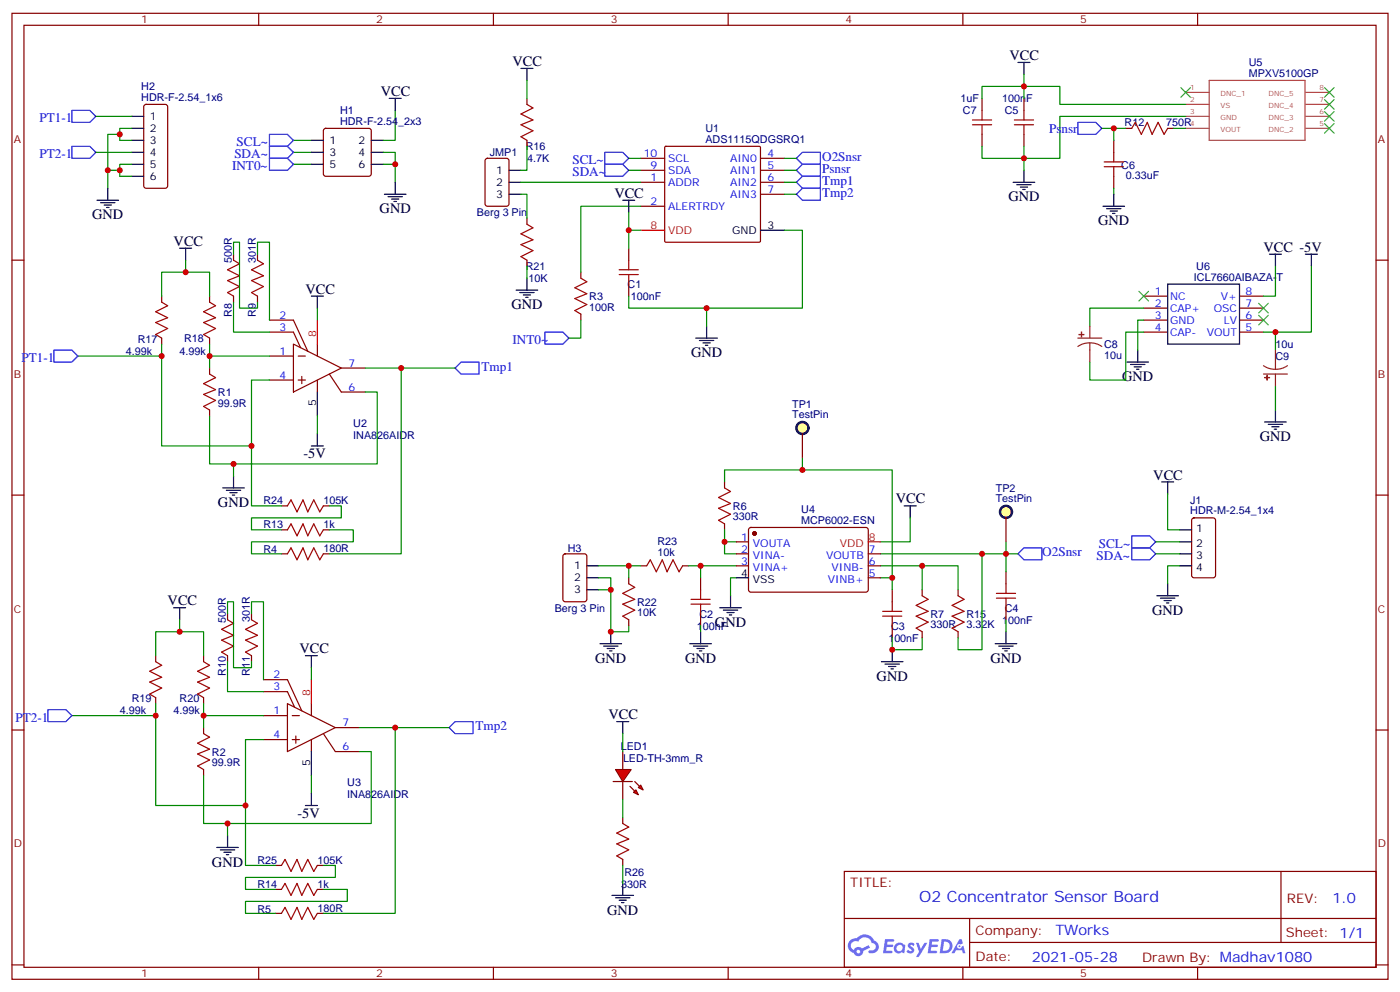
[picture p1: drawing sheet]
<svg xmlns="http://www.w3.org/2000/svg" width="412mm" height="292mm" viewBox="0 0 412 292" stroke-linecap="round" stroke-linejoin="round" font-family="sans-serif">
<g fill="none" stroke="#870000" stroke-width=".35">
<path d="M3.5 3.9h405.4v284.4h-405.4zM7.1 7.4h398.2v277.3h-398.2zM76.2 3.9v3.5M145.3 3.9v3.5M214.5 3.9v3.5M283.6 3.9v3.5M352.8 3.9v3.5M3.5 76.6h3.6M405.3 76.6h3.6M3.5 145.7h3.6M405.3 145.7h3.6M3.5 214.9h3.6"/>
<path d="M405.3 214.9h3.6M248.7 256.5h156.6v28.2h-156.6zM377.3 256.5v20.9M248.7 270.4h156.5M285.6 277.4h119.6M285.6 270.4v14.1M3.5 284h3.6M76.2 284.7v3.6M145.3 284.7v3.6M214.5 284.7v3.6M283.6 284.7v3.6M352.8 284.7v3.6"/>
<path d="M405.3 284h3.6"/>
</g>
<g fill="#5487ff">
<path d="M267.7 277.7a1.22 1.22 0 0 1 1.7 .2l-.4 .6a.47 .47 0 0 0-.3-.4 .47 .47 0 0 0-.5 .2l.1 .2a1.14 1.14 0 0 1 .8 1.8 1.14 1.14 0 0 1-1.9 0l-.2-.2 .5-.6 .7 .5a.29 .29 0 0 0 .3-.3 .29 .29 0 0 0-.2-.3 1.04 1.04 0 0 1-.6-1.7z"/>
<path d="M260.7 276.4h2.4l.3 .2-.2 .5-1.8 .1-.1 .8h1.5l.3 .4-.3 .4h-1.6l-.2 1.1h1.7l.2 .3-.2 .3-2.6 .1z"/>
<path d="M273.8 276.4h2.4l.3 .2-.1 .5-1.8 .1-.2 .8h1.6l.3 .4-.4 .4h-1.6l-.1 1.1h1.7l.2 .3-.2 .3-2.6 .1z"/>
<path d="M282.6 276.4h.7l.3 1.3-.6 .3a.69 .69 0 0 0-1 .3 .69 .69 0 0 0 .4 .9 .69 .69 0 0 0 .9-.6l.5-.2 .6 2.2h-.8l-.2-.9h-1.8l-.5 .9h-.8z"/>
<path d="M269.8 277.5h.8l.6 1.8 1.1-1.8h.9l-2.6 4.2h-.8l.9-1.5z"/>
<path d="M277.4 276.4l-.6 4.2h1.3a2.11 2.11 0 0 0 2.5-2.1 2.11 2.11 0 0 0-2.5-2.1zM278.1 277.2a1.39 1.39 0 0 1 1.7 1.4 1.39 1.39 0 0 1-1.8 1.3h-.3z"/>
<path d="M263.7 278.1a1.54 1.54 0 0 0-.1 2.1 1.54 1.54 0 0 0 2.2 .1l.6 .3 .3-2.3-.2-.3h-.4a1.49 1.49 0 0 0-2.4 .1zM264 279.1a.94 .94 0 0 1 1.8 0 .94 .94 0 0 1-1.8 0z"/>
<path d="M250.4 276.8a2.18 2.18 0 0 0 1.1 3.7 1.44 1.44 0 0 0 1.6 .9 1.44 1.44 0 0 0 1.2-1.4l2-1-.5-.8-1.9 1a1.47 1.47 0 0 0-2.4 .4 1.39 1.39 0 0 1-.7-1.9 1.39 1.39 0 0 1 2-.5 2.12 2.12 0 0 1 2.2-1.3 2.12 2.12 0 0 1 1.9 1.7 1.14 1.14 0 0 1 1.1 1.4 1.14 1.14 0 0 1-1.7 .7 .43 .43 0 0 0-.5 .4 .43 .43 0 0 0 .4 .5 1.98 1.98 0 0 0 2.5-1.2 1.98 1.98 0 0 0-1.2-2.6 3.1 3.1 0 0 0-5.3-.6l-.9 .1zM252.3 280.1a.55 .55 0 0 1 1.1 0 .55 .55 0 0 1-1.1 0z"/>
<circle cx="282.6" cy="278.5" r=".26"/>
</g>
<g fill="none" stroke="#008700" stroke-width=".35">
<path d="M28.2 34.3h10.6M38.8 37.8h-3.5v3.5h3.5M116.4 32.5v8.8h-3.5M155.2 23.7v5.3M289.3 29v-3.6h12.3v3.6M301.6 21.9v3.5h10.6v5.3h37M324.6 37.8h3.5M331.6 37.8h-3.5v3.5M345.7 37.8h3.5M349.2 34.3h-37v12.3h-10.6v3.5M28.2 44.8h10.6M38.8 48.4h-3.5v3.5h3.5"/>
<path d="M86.4 48.4h5.3M86.4 44.8h5.3M86.4 41.3h5.3M112.9 44.8h3.5v8.9M112.9 48.4h3.5M153.5 57.2h1.7v7M153.5 53.7h35.2M155.2 43.1v7h-1.7M185.2 46.6h3.5M185.2 50.1h3.5M231.1 53.7h3.5M231.1 46.6h3.5"/>
<path d="M231.1 50.1h3.5M231.1 57.2h3.5M289.3 43.1v3.5h12.3v-3.5M328.1 55.4v1.8M54.7 76.6v3.5M68.8 74.8v-3.5h1.8v19.4h5.2v-1.8M75.8 74.8v-3.5h3.6v22.9M155.2 78.4v3.5M185.2 62.5v5.3M188.7 60.7h-17.6v19.4M188.7 67.8h-3.5v5.3M231.1 67.8h5.3v22.9h-51.2v-3.5"/>
<path d="M375.7 78.4v8.8h-3.5M386.3 78.4v19.4h-10.6M47.6 87.2v-7.1h14.1v7.1M68.8 88.9v8.9h10.6M93.5 90.7v3.5M171.1 94.2v5.3h-3.5M336.9 97.8h-5.3v14.1h-10.6v-5.3M336.9 90.7h-15.9v5.3M336.9 94.2h-1.8v8.8M372.2 97.8h3.5v5.2M47.6 101.3v3.5h-24.7M47.6 104.8v26.5h26.5v-19.4h5.3"/>
<path d="M61.7 101.3v7M61.7 104.8h17.7M107.6 108.3h26.5M118.2 108.3v54.7h-21.2M375.7 113.6v7.1M61.7 122.4v14.2h7.1v3.5M74.1 131.3v17.6h8.8M93.5 122.4v5.3M97 148.9h3.5v3.5h-26.4v3.6h8.8M97 156h7.1v3.5h-30v3.5h8.8M213.4 141.9v-3.6h49.4v31.8h-3.5M213.4 156v3.5"/>
<path d="M217 159.5h-3.6v3.5h3.6M176.4 170.1h3.5v15.8h5.3v-1.7M176.4 173.6h3.5M176.4 166.5h12.3M185.2 166.5v3.6M202.8 166.5h14.2M206.4 166.5v3.6M45.9 193v-7.1h14.1v7.1M52.9 182.4v3.5M67 194.8v8.8h10.6M67 180.7v-3.6h1.8v19.4h5.3v-1.7M74.1 180.7v-3.6h3.5v23"/>
<path d="M91.7 196.5v3.6M206.4 184.2v1.7M45.9 207.1v3.5h-24.7M45.9 210.6v26.5h26.4v-19.4h5.3M60 207.1v7.1M60 210.6h17.6M105.8 214.2h26.5M116.4 214.2v54.7h-21.2M60 228.3v14.1h7v3.5M72.3 237.1v17.6h8.8M91.7 228.3v5.3M95.2 254.7h3.6v3.6h-26.5v3.5h8.8"/>
<path d="M95.2 261.8h7.1v3.5h-30v3.6h8.8"/>
</g>
<g fill="none" stroke="#00f" stroke-width=".35">
<path d="M21.2 32.5h5.3l1.7 1.8-1.7 1.7h-5.3zM79.4 39.5h5.3l1.7 1.8-1.7 1.8h-5.3zM317.5 36h5.3l1.8 1.8-1.8 1.7h-5.3zM21.2 43.1h5.3l1.7 1.7-1.7 1.8h-5.3zM79.4 46.6h5.3l1.7 1.8-1.7 1.7h-5.3zM79.4 43.1h5.3l1.7 1.7-1.7 1.8h-5.3zM178.2 44.8h5.2l1.8 1.8-1.8 1.8h-5.2zM178.2 48.4h5.2l1.8 1.7-1.8 1.8h-5.2zM234.6 46.6l1.8-1.8h5.3v3.6h-5.3zM234.6 50.1l1.8-1.7h5.3v3.5h-5.3zM234.6 53.7l1.8-1.8h5.3v3.5h-5.3zM234.6 57.2l1.8-1.8h5.3v3.5h-5.3z"/>
<path d="M160.5 97.8h5.3l1.8 1.7-1.8 1.8h-5.3zM15.9 103h5.3l1.7 1.8-1.7 1.8h-5.3zM134.1 108.3l1.7-1.7h5.3v3.5h-5.3zM14.1 208.9h5.3l1.8 1.7-1.8 1.8h-5.3zM132.3 214.2l1.8-1.8h5.2v3.5h-5.2z"/>
</g>
<g fill="none" stroke="#000" stroke-width=".35">
<path d="M299.9 18.4h3.5M301.6 18.4v3.5M38.8 34.3h3.5M38.8 37.8h3.5M114.7 29h3.5M116.4 29v3.5M153.5 20.1h3.5M155.2 20.1v3.6M38.8 41.3h3.5M38.8 44.8h3.5M38.8 48.4h3.5M38.8 51.9h3.5"/>
<path d="M91.7 41.3h3.5M91.7 44.8h3.5M91.7 48.4h3.5M109.4 41.3h3.5M109.4 44.8h3.5M109.4 48.4h3.5M113.2 57.2h6.4M114.3 57.9h4.2M115.4 58.6h2.1M116.1 59.3h.7M116.4 53.7v3.5M149.9 57.2h3.6"/>
<path d="M149.9 53.7h3.6M149.9 50.1h3.6M183.4 58.9h3.6M185.2 58.9v3.6M298.4 53.7h6.4M299.5 54.4h4.2M300.6 55.1h2.1M301.3 55.8h.7M301.6 50.1v3.6M328.1 57.2v3.5M52.9 73.1h3.5M54.7 73.1v3.5"/>
<path d="M224 67.8h7.1M324.9 60.7h6.4M326 61.4h4.2M327 62.1h2.1M327.7 62.8h.7M373.9 74.8h3.6M375.7 74.8v3.6M384.5 74.8h3.6M386.3 74.8v3.6M91.7 87.2h3.5M93.5 87.2v3.5M152 85.4h6.4"/>
<path d="M153.1 86.1h4.2M154.2 86.8h2.1M154.9 87.5h.7M155.2 81.9v3.5M344 83.6h21.1v17.7h-21.1zM93.5 115.4v7M332 106.6h6.3M333 107.3h4.3M334.1 108h2.1M334.8 108.7h.7M335.1 103v3.6M91.7 131.3h3.5"/>
<path d="M93.5 127.7v3.6M372.5 124.2h6.4M373.6 124.9h4.2M374.6 125.6h2.2M375.4 126.3h.7M375.7 120.7v3.5M65.6 143.6h6.4M66.7 144.3h4.2M67.7 145h2.1M68.4 145.7h.7M68.8 140.1v3.5M51.2 178.9h3.5"/>
<path d="M52.9 178.9v3.5M172.9 173.6h3.5M172.9 166.5h3.5M172.9 170.1h3.5M90 193h3.5M91.7 193v3.5M176.7 189.5h6.4M177.8 190.2h4.2M178.9 190.9h2.1M179.6 191.6h.7M179.9 185.9v3.6M203.2 189.5h6.3"/>
<path d="M204.3 190.2h4.2M205.3 190.9h2.1M206 191.6h.7M206.4 185.9v3.6M90 237.1h3.5M91.7 221.2v7.1M91.7 233.6v3.5M63.9 249.4h6.3M64.9 250.2h4.2M66 250.9h2.1M66.7 251.6h.7M67 245.9v3.5"/>
</g>
<g fill="none" stroke="#870000" stroke-width=".35">
<path d="M42.6 30.9l.4-.2h5.7l.6 .5 .1 23.5-.5 .7h-5.9l-.6-.4-.1-23.6zM95.5 38l.5-.2h12.7l.5 .2 .2 .5v12.7l-.3 .5-.4 .2h-12.7l-.5-.2-.3-.5v-12.7zM155.2 29v1.7M289.3 29v3.5M289.3 39.5v3.6M301.6 29v3.5M301.6 39.5v3.6M331.6 37.8h1.8M344 37.8h1.7M143.1 46.8l.5-.2h5.6l.7 .4v13l-.4 .7h-5.9l-.7-.4v-13zM155.2 41.3v1.8M188.7 53.7h7.1"/>
<path d="M188.7 46.6h7.1M188.7 50.1h7.1M195.8 43.2l.3-.1h27.7l.2 .3v27.7l-.3 .2-27.7-.1-.2-.3zM224 53.7h7.1M224 46.6h7.1M224 50.1h7.1M224 57.2h7.1M328.1 41.3v3.5M328.1 51.9v3.5M68.8 74.8v1.8M75.8 74.8v1.8M155.2 64.2v1.8"/>
<path d="M155.2 76.6v1.8M185.2 73.1v3.5M188.7 60.7h7.1M47.6 87.2v1.7M47.6 99.5v1.8M61.7 87.2v1.7M61.7 99.5v1.8M68.8 87.2v1.7M75.8 87.2v1.7M79.4 97.8h7l2.1 4.5M79.4 94.2h7l4.3 9.2M171.1 80.1v1.8"/>
<path d="M171.1 92.5v1.7M185.2 83.6v3.6M336.9 94.2h7.1M336.9 97.8h7.1M336.9 87.2h7.1M336.9 90.7h7.1M365.1 94.2h7.1M365.1 97.8h7.1M365.1 87.2h7.1M365.1 90.7h7.1M61.7 108.3v1.8M79.4 104.8h7"/>
<path d="M79.4 111.9h7M86.4 101.3l14.1 7-14.1 7.1zM87.8 104.8h2.2M87.8 111.9h2.2M88.9 110.8v2.1M93.5 101.3v3.5M93.5 111.9v3.5M97 110.1l3.5 5.3h7.1M100.5 108.3h7.1M61.7 120.7v1.7M82.9 148.9h1.8M82.9 156h1.8"/>
<path d="M95.2 148.9h1.8M95.2 156h1.8M213.4 141.9v1.7M213.4 154.2v1.8M82.9 163h1.8M95.2 163h1.8M166 163.2l.5-.2h5.7l.6 .4 .1 13-.5 .7h-5.9l-.6-.4-.1-13zM185.2 170.1v1.7M188.7 166.5h1.8M201.1 166.5h1.7M206.4 170.1v3.5M45.9 193v1.8"/>
<path d="M60 193v1.8M67 180.7v1.7M67 193v1.8M74.1 180.7v1.7M74.1 193v1.8M185.2 182.4v1.8M206.4 180.7v3.5M45.9 205.4v1.7M60 205.4v1.7M60 214.2v1.7M77.6 210.6h7.1M77.6 217.7h7.1"/>
<path d="M77.6 203.6h7.1l2.1 4.6M77.6 200.1h7.1l4.2 9.1M84.7 207.1l14.1 7.1-14.1 7zM86.1 210.6h2.1M86.1 217.7h2.1M87.1 216.6v2.2M91.7 207.1v3.5M91.7 217.7v3.5M95.2 215.9l3.6 5.3h7M98.8 214.2h7M60 226.5v1.8M81.1 254.7h1.8"/>
<path d="M93.5 254.7h1.7M81.1 261.8h1.8M81.1 268.9h1.8M93.5 261.8h1.7M93.5 268.9h1.7"/>
</g>
<path d="M349.2 27.2h7M349.2 30.7h7M349.2 34.3h7M349.2 37.8h7M356.2 23.7h28.2v17.6h-28.2zM384.6 27.2h7M384.6 30.7h7M384.6 34.3h7M384.6 37.8h7" fill="none" stroke="#a64a4a" stroke-width=".35"/>
<g fill="none" stroke="#3c3" stroke-width=".35">
<path d="M347.8 25.8l2.9 2.8M350.7 25.8l-2.9 2.8M390.2 25.8l2.8 2.8M390.2 29.3l2.8 2.8M390.2 32.8l2.8 2.9M390.2 36.4l2.8 2.8M393 25.8l-2.8 2.8M393 29.3l-2.8 2.8M393 32.8l-2.8 2.9M393 36.4l-2.8 2.8M335.5 85.8l2.8 2.8M338.3 85.8l-2.8 2.8"/>
<path d="M370.8 92.8l2.8 2.8M370.8 89.3l2.8 2.8M373.6 92.8l-2.8 2.8M373.6 89.3l-2.8 2.8"/>
</g>
<path d="M188.7 67.8h7.1M93.5 94.2v7.1M91.7 200.1v7" fill="none" stroke="#f00" stroke-width=".35"/>
<g fill="none" stroke="#a10000" stroke-width=".35">
<path d="M155.2 30.7l1.8 1.1-3.5 1.7 3.5 1.8-3.5 1.4 3.5 1.8-3.5 1.8 1.7 1M286.5 36.7h5.6M286.5 35.3h5.6M289.3 32.5v2.8M289.3 36.7v2.8M298.8 36.7h5.6M298.8 35.3h5.6M301.6 32.5v2.8M301.6 36.7v2.8M333.4 37.8l1-1.8 1.8 3.5 1.8-3.5 1.4 3.5 1.7-3.5 1.8 3.5 1.1-1.7M325.3 49.1h5.6M325.3 47.7h5.6"/>
<path d="M328.1 44.8v2.9M328.1 49.1v2.8M68.8 76.6l1.8 1-3.6 1.8 3.6 1.8-3.6 1.4 3.6 1.7-3.6 1.8 1.8 1.1M75.8 76.6l1.8 1-3.5 1.8 3.5 1.8-3.5 1.4 3.5 1.7-3.5 1.8 1.7 1.1M155.2 66l1.8 1.1-3.5 1.7 3.5 1.8-3.5 1.4 3.5 1.8-3.5 1.7 1.7 1.1M182.4 79.4h5.6M185.2 76.6v2.8M47.6 88.9l1.8 1.1-3.5 1.8 3.5 1.7-3.5 1.4 3.5 1.8-3.5 1.8 1.7 1M61.7 88.9l1.8 1.1-3.5 1.8 3.5 1.7-3.5 1.4 3.5 1.8-3.5 1.8 1.7 1M171.1 81.9l1.8 1-3.6 1.8 3.6 1.8-3.6 1.4 3.6 1.7-3.6 1.8 1.8 1.1M182.4 80.8h5.6M185.2 80.8v2.8"/>
<path d="M61.7 110.1l1.8 1.1-3.5 1.7 3.5 1.8-3.5 1.4 3.5 1.8-3.5 1.7 1.7 1.1M84.7 148.9l1-1.8 1.8 3.6 1.8-3.6 1.4 3.6 1.7-3.6 1.8 3.6 1-1.8M84.7 156l1-1.8 1.8 3.5 1.8-3.5 1.4 3.5 1.7-3.5 1.8 3.5 1-1.7M213.4 143.6l1.8 1.1-3.5 1.7 3.5 1.8-3.5 1.4 3.5 1.8-3.5 1.7 1.7 1.1M84.7 163l1-1.7 1.8 3.5 1.8-3.5 1.4 3.5 1.7-3.5 1.8 3.5 1-1.8M185.2 171.8l1.8 1.1-3.6 1.8 3.6 1.7-3.6 1.4 3.6 1.8-3.6 1.8 1.8 1M190.5 166.5l1.1-1.7 1.7 3.5 1.8-3.5 1.4 3.5 1.8-3.5 1.7 3.5 1.1-1.8M203.6 177.8h5.6M203.6 176.4h5.6M206.4 173.6v2.8M206.4 177.8v2.9M45.9 194.8l1.7 1-3.5 1.8 3.5 1.8-3.5 1.4 3.5 1.7-3.5 1.8 1.8 1.1"/>
<path d="M60 194.8l1.7 1-3.5 1.8 3.5 1.8-3.5 1.4 3.5 1.7-3.5 1.8 1.8 1.1M67 182.4l1.8 1.1-3.5 1.7 3.5 1.8-3.5 1.4 3.5 1.8-3.5 1.7 1.7 1.1M74.1 182.4l1.7 1.1-3.5 1.7 3.5 1.8-3.5 1.4 3.5 1.8-3.5 1.7 1.8 1.1M60 215.9l1.7 1.1-3.5 1.8 3.5 1.7-3.5 1.4 3.5 1.8-3.5 1.8 1.8 1M82.9 254.7l1.1-1.7 1.7 3.5 1.8-3.5 1.4 3.5 1.8-3.5 1.7 3.5 1.1-1.8M82.9 261.8l1.1-1.8 1.7 3.6 1.8-3.6 1.4 3.6 1.8-3.6 1.7 3.6 1.1-1.8M82.9 268.9l1.1-1.8 1.7 3.5 1.8-3.5 1.4 3.5 1.8-3.5 1.7 3.5 1.1-1.7"/>
</g>
<path d="M317.5 99.5h7.1M321 96v3.5M321 100.9l1.9 .3 1.7 .8M321 100.9l-1.8 .3-1.7 .8M321 100.9v5.7M372.2 107.6l1.7 .9 1.8 .2M372.2 110.1h7M375.7 103v5.7M375.7 110.1v3.5M379.2 107.6l-1.6 .9-1.9 .2" fill="none" stroke="#8c2424" stroke-width=".35"/>
<g fill="#8c2424" stroke="#8c2424" stroke-width=".35">
<path d="M372.5 111.1l1.4 .1z"/>
<path d="M373.2 110.5l.1 1.4z"/>
<path d="M317.9 98.5h1.4z"/>
<path d="M318.6 97.8v1.4z"/>
</g>
<circle cx="236.4" cy="126" r="1.76" fill="#ff9" stroke="#000" stroke-width=".71"/>
<path d="M236.4 127.7v7.1M262.8 173.6v3.5M271.6 173.6v1.8M282.2 173.6v1.8M296.3 168.3v3.5M296.3 178.9v3.5M262.8 184.2v3.5M271.6 185.9v1.8M282.2 185.9v1.8" fill="none" stroke="#870000" stroke-width=".35"/>
<path d="M236.4 134.8v3.5M268.1 152.4v7.1h-8.8M217 170.1h-1.8v5.3M259.3 166.5h12.3v7.1M259.3 163h30v28.2h-7.1v-3.5M262.8 170.1v3.5M271.6 166.5h10.6v7.1M289.3 163h7v5.3M262.8 187.7v3.5h8.8v-3.5M296.3 182.4v3.5" fill="none" stroke="#008700" stroke-width=".35"/>
<path d="M260 180h5.6M262.8 177.1v2.9M271.6 175.4l1.8 1-3.5 1.8 3.5 1.8-3.5 1.4 3.5 1.7-3.5 1.8 1.7 1M282.2 175.4l1.8 1-3.5 1.8 3.5 1.8-3.5 1.4 3.5 1.7-3.5 1.8 1.7 1M293.5 176.1h5.7M293.5 174.7h5.7M296.3 171.8v2.9M296.3 176.1v2.8M260 181.4h5.6M262.8 181.4v2.8" fill="none" stroke="#a10000" stroke-width=".35"/>
<g fill="none" stroke="#000" stroke-width=".35">
<path d="M266.3 148.9h3.6M268.1 148.9v3.5M212 178.9h6.4M213.1 179.6h4.2M215.2 175.4v3.5M214.1 180.3h2.2M214.8 181h.7M259.6 194.8h6.4M260.7 195.5h4.2M261.8 196.2h2.1M262.5 196.9h.7M262.8 191.2v3.6"/>
<path d="M293.2 189.5h6.3M294.2 190.2h4.2M295.3 190.9h2.1M296 191.6h.7M296.3 185.9v3.6"/>
</g>
<circle cx="296.3" cy="150.7" r="1.76" fill="#ff9" stroke="#000" stroke-width=".71"/>
<path d="M217 159.5h3.5M220.7 155.5l.5-.2h34.1l.5 .7-.1 17.9-.6 .4-34.2-.1-.4-.6v-17.6zM296.3 152.4v7.1M217 163h3.5M217 166.5h3.5M255.8 163h3.5M255.8 166.5h3.5M255.8 170.1h3.5" fill="none" stroke="#870000" stroke-width=".35"/>
<path d="M299.9 163l1.7-1.7h5.3v3.5h-5.3z" fill="none" stroke="#00f" stroke-width=".35"/>
<path d="M35.3 39.5h-3.6v15.9M31.7 50.1h3.6M107.6 115.4h3.5v21.2h-42.3M296.3 159.5v3.5h3.6M105.8 221.2h3.6v21.2h-42.4" fill="none" stroke="#008700" stroke-width=".35"/>
<path d="M28.6 58.9h6.3M29.6 59.7h4.3M31.7 55.4v3.5M30.7 60.4h2.1M31.4 61.1h.7M217 170.1h3.5" fill="none" stroke="#000" stroke-width=".35"/>
<circle cx="222.2" cy="157" r=".53" fill="#870000" stroke="#870000" stroke-width=".35"/>
<path d="M255.8 159.5h3.5" fill="none" stroke="#f00" stroke-width=".35"/>
<g fill="#f00" stroke="#870000" stroke-width=".35">
<path d="M181.3 226.5h4.6l-2.5 3.5z"/>
<path d="M180.6 230h5.7z"/>
</g>
<g fill="#870000" stroke="#870000" stroke-width=".35">
<path d="M187 230l1.4 1.5z"/>
<path d="M185.6 231.5l1.4 1.4z"/>
</g>
<g fill="#f00" stroke="#870000" stroke-width=".35">
<path d="M188 231.8l.7-.7 .7 1.4z"/>
<path d="M186.6 233.2l.7-.7 .7 1.4z"/>
</g>
<path d="M351.2 152.6l.5-.2h5.7l.6 .5 .1 16.5-.5 .6-5.9 .1-.6-.5-.1-16.5zM183.4 221.2v5.3M183.4 230v5.3M183.4 240.6v1.8M183.4 253v1.7" fill="none" stroke="#870000" stroke-width=".35"/>
<path d="M183.4 242.4l1.8 1.1-3.5 1.7 3.5 1.8-3.5 1.4 3.5 1.8-3.5 1.7 1.7 1.1" fill="none" stroke="#a10000" stroke-width=".35"/>
<g fill="none" stroke="#000" stroke-width=".35">
<path d="M205 99.5h6.3M208.1 96v3.5M206 100.2h4.3M207.1 100.9h2.1M207.8 101.6h.7M342.2 141.9h3.5M344 141.9v3.5M347.5 156h3.5M347.5 159.5h3.5M340.8 175.4h6.3M341.8 176.1h4.3M342.9 176.8h2.1"/>
<path d="M343.6 177.5h.7M344 171.8v3.6M347.5 163h3.5M347.5 166.5h3.5M181.7 212.4h3.5M183.4 212.4v3.5M180.3 263.6h6.3M181.3 264.3h4.3M182.4 265h2.1M183.1 265.7h.7M183.4 260v3.6"/>
</g>
<path d="M208.1 90.7v5.3M340.4 159.5h7.1M344 145.4v10.6h3.5M340.4 163h7.1M347.5 166.5h-3.5v5.3M183.4 215.9v5.3M183.4 235.3v5.3M183.4 254.7v5.3" fill="none" stroke="#008700" stroke-width=".35"/>
<path d="M333.4 157.7h5.3l1.7 1.8-1.7 1.8h-5.3zM333.4 161.3h5.3l1.7 1.7-1.7 1.8h-5.3z" fill="none" stroke="#00f" stroke-width=".35"/>
<g fill="#c00">
<circle cx="116.4" cy="48.4" r=".88"/>
<circle cx="301.6" cy="25.4" r=".88"/>
<circle cx="301.6" cy="46.6" r=".88"/>
<circle cx="328.1" cy="37.8" r=".88"/>
<circle cx="185.2" cy="67.8" r=".88"/>
<circle cx="118.2" cy="108.3" r=".88"/>
<circle cx="47.6" cy="104.8" r=".88"/>
<circle cx="54.7" cy="80.1" r=".88"/>
<circle cx="61.7" cy="104.8" r=".88"/>
<circle cx="74.1" cy="131.3" r=".88"/>
<circle cx="72.3" cy="237.1" r=".88"/>
<circle cx="60" cy="210.6" r=".88"/>
<circle cx="52.9" cy="185.9" r=".88"/>
<circle cx="45.9" cy="210.6" r=".88"/>
<circle cx="116.4" cy="214.2" r=".88"/>
<circle cx="375.7" cy="97.8" r=".88"/>
<circle cx="179.9" cy="173.6" r=".88"/>
<circle cx="185.2" cy="166.5" r=".88"/>
<circle cx="179.9" cy="185.9" r=".88"/>
<circle cx="206.4" cy="166.5" r=".88"/>
<circle cx="213.4" cy="159.5" r=".88"/>
<circle cx="236.4" cy="138.3" r=".88"/>
<circle cx="262.8" cy="170.1" r=".88"/>
<circle cx="262.8" cy="191.2" r=".88"/>
<circle cx="271.6" cy="166.5" r=".88"/>
<circle cx="289.3" cy="163" r=".88"/>
<circle cx="296.3" cy="163" r=".88"/>
<circle cx="68.8" cy="136.6" r=".88"/>
<circle cx="35.3" cy="39.5" r=".88"/>
<circle cx="35.3" cy="50.1" r=".88"/>
<circle cx="31.8" cy="50.1" r=".88"/>
<circle cx="67" cy="242.4" r=".88"/>
<circle cx="208.1" cy="90.7" r=".88"/>
</g>
<text font-size="4.6" fill="#00f" x="270.8" y="265.5">O2 Concentrator Sensor Board</text>
<g font-size="4.2">
<text x="297.4" y="17.7">VCC</text>
<text x="151" y="19.4">VCC</text>
<text x="112.2" y="28.3">VCC</text>
<text x="181" y="58.2">VCC</text>
<text x="297" y="59.3">GND</text>
<text x="27.2" y="64.6">GND</text>
<text x="111.8" y="62.8">GND</text>
<text x="323.5" y="66.4">GND</text>
<text x="51.2" y="72.4">VCC</text>
<text x="372.2" y="74.1">VCC -5V</text>
<text x="90" y="86.5">VCC</text>
<text x="150.6" y="91.1">GND</text>
<text x="203.6" y="105.2">GND</text>
<text x="330.6" y="112.2">GND</text>
<text x="371.1" y="129.9">GND</text>
<text x="89.4" y="134.8">-5V</text>
<text x="339.7" y="141.1">VCC</text>
<text x="64.2" y="149.3">GND</text>
<text x="263.9" y="148.2">VCC</text>
<text x="49.4" y="178.2">VCC</text>
<text x="210.6" y="184.5">GND</text>
<text x="339.4" y="181">GND</text>
<text x="88.2" y="192.3">VCC</text>
<text x="175.3" y="195.1">GND</text>
<text x="201.8" y="195.1">GND</text>
<text x="291.7" y="195.1">GND</text>
<text x="258.2" y="200.4">GND</text>
<text x="179.2" y="211.7">VCC</text>
<text x="87.6" y="240.6">-5V</text>
<text x="62.4" y="255.1">GND</text>
<text x="178.9" y="269.2">GND</text>
</g>
<g font-size="4.2" fill="#00f">
<text x="392.5" y="265.8">1.0</text>
<text x="310.9" y="275.3">TWorks</text>
<text x="304" y="283.1">2021-05-28</text>
</g>
<g font-size="3.9" fill="#00f">
<text x="11.6" y="36">PT1-1</text>
<text x="309" y="39">Psnsr</text>
<text x="11.6" y="46.6">PT2-1</text>
<text x="69" y="46.6">SDA~</text>
<text x="69.7" y="43.1">SCL~</text>
<text x="242.2" y="47.4">O2Snsr</text>
<text x="68.4" y="50.1">INT0~</text>
<text x="168.6" y="48.4">SCL~</text>
<text x="168.6" y="51.9">SDA~</text>
<text x="242.2" y="51">Psnsr</text>
<text x="242.2" y="54.5">Tmp1</text>
<text x="242.2" y="58">Tmp2</text>
<text x="151" y="101.3">INT0~</text>
<text x="6.4" y="106.6">PT1-1</text>
<text x="141.8" y="109.1">Tmp1</text>
<text x="323.7" y="161.3">SCL~</text>
<text x="307" y="163.8">O2Snsr</text>
<text x="323" y="164.8">SDA~</text>
<text x="4.6" y="212.4">PT2-1</text>
<text x="140.1" y="215">Tmp2</text>
</g>
<g font-size="3.9" fill="#800">
<text x="250.5" y="261.1">TITLE:</text>
<text x="379.1" y="265.8">REV:</text>
<text x="287.4" y="275.3">Company:</text>
<text x="378.7" y="275.9">Sheet: 1/1</text>
<text x="287.4" y="283">Date:</text>
<text x="336.4" y="283.1">Drawn By: Madhav1080</text>
</g>
<g font-size="3.2" fill="#800">
<text x="41.6" y="6.9">1</text>
<text x="110.8" y="6.9">2</text>
<text x="179.9" y="6.9">3</text>
<text x="249.1" y="6.9">4</text>
<text x="318.2" y="6.9">5</text>
<text x="4.1" y="42">A</text>
<text x="405.9" y="42">A</text>
<text x="4.1" y="111.2">B</text>
<text x="405.9" y="111.2">B</text>
<text x="4.1" y="180.3">C</text>
<text x="405.9" y="180.3">C</text>
<text x="4.1" y="249.4">D</text>
<text x="405.9" y="249.4">D</text>
<text x="41.6" y="287.7">1</text>
<text x="110.8" y="287.7">2</text>
<text x="179.9" y="287.7">3</text>
<text x="249.1" y="287.7">4</text>
<text x="318.2" y="287.7">5</text>
</g>
<g font-size="3.2" fill="#000080">
<text x="367.8" y="22.6">MPXV5100GP</text>
<text x="367.8" y="19.4">U5</text>
<text x="41.6" y="29.7">HDR-F-2.54_1x6</text>
<text x="41.6" y="26.4">H2</text>
<text x="100.2" y="33.5">H1</text>
<text x="282.9" y="30.2">1uF</text>
<text x="283.7" y="33.7">C7</text>
<text x="295.2" y="30.1">100nF</text>
<text x="296" y="33.7">C5</text>
<text x="100.2" y="36.7">HDR-F-2.54_2x3</text>
<text x="207.8" y="41.9">ADS1115QDGSRQ1</text>
<text x="207.8" y="38.8">U1</text>
<text x="331.3" y="37.2">R12</text>
<text x="343.5" y="37.2">750R</text>
<text x="144.3" y="46">JMP1</text>
<text x="154.9" y="44.3">R16</text>
<text x="155.3" y="47.8">4.7K</text>
<text x="330.3" y="49.6">C6</text>
<text x="331.6" y="52.7">0.33uF</text>
<text x="140.5" y="63.7">Berg 3 Pin</text>
<text x="68.3" y="77.4" transform="rotate(-90 68.3 77.4)">500R</text>
<text x="75.3" y="77.3" transform="rotate(-90 75.3 77.3)">301R</text>
<text x="154.9" y="79.6">R21</text>
<text x="155.7" y="83.1">10K</text>
<text x="351.7" y="82.6">ICL7660AIBAZA-T</text>
<text x="352.4" y="79.5">U6</text>
<text x="173.6" y="88.4">R3</text>
<text x="184.9" y="84.9">C1</text>
<text x="185.8" y="88.4">100nF</text>
<text x="68.3" y="93.2" transform="rotate(-90 68.3 93.2)">R8</text>
<text x="75.3" y="93.2" transform="rotate(-90 75.3 93.2)">R9</text>
<text x="173.6" y="91.5">100R</text>
<text x="40.6" y="100.9">R17</text>
<text x="54.2" y="100.8">R18</text>
<text x="37" y="104.4">4.99k</text>
<text x="52.9" y="104.4">4.99k</text>
<text x="325.3" y="105.6">10u</text>
<text x="325.3" y="102.4">C8</text>
<text x="375.7" y="102.5">10u</text>
<text x="375.7" y="106">C9</text>
<text x="64.2" y="119.7">99.9R</text>
<text x="64.2" y="116.7">R1</text>
<text x="233.3" y="120">TP1</text>
<text x="104.1" y="125.6">U2</text>
<text x="233.3" y="123.2">TestPin</text>
<text x="104.1" y="129.1">INA826AIDR</text>
<text x="77.6" y="148.5">R24</text>
<text x="95.2" y="148.5">105K</text>
<text x="293.3" y="147.8">TestPin</text>
<text x="293.3" y="144.7">TP2</text>
<text x="350.6" y="148.4">J1</text>
<text x="77.6" y="155.5">R13</text>
<text x="95.2" y="155.5">1k</text>
<text x="215.9" y="153.2">330R</text>
<text x="215.9" y="150">R6</text>
<text x="236" y="154.2">MCP6002-ESN</text>
<text x="236" y="151.1">U4</text>
<text x="350.6" y="151.4">HDR-M-2.54_1x4</text>
<text x="193.7" y="160.6">R23</text>
<text x="77.6" y="162.9">R4</text>
<text x="95.2" y="162.6">180R</text>
<text x="167.2" y="162.4">H3</text>
<text x="193.7" y="163.7">10k</text>
<text x="187.7" y="178.3">R22</text>
<text x="66.5" y="183.3" transform="rotate(-90 66.5 183.3)">500R</text>
<text x="73.6" y="183.1" transform="rotate(-90 73.6 183.1)">301R</text>
<text x="163.4" y="180">Berg 3 Pin</text>
<text x="187.7" y="181.4">10K</text>
<text x="205.2" y="185.3">100nF</text>
<text x="206" y="181.8">C2</text>
<text x="262.5" y="185.3">C3</text>
<text x="274.1" y="185">330R</text>
<text x="274.1" y="181.8">R7</text>
<text x="284.7" y="185">3.32K</text>
<text x="284.7" y="181.8">R15</text>
<text x="295.2" y="183.6">100nF</text>
<text x="296" y="180">C4</text>
<text x="261.7" y="188.8">100nF</text>
<text x="66.5" y="199" transform="rotate(-90 66.5 199)">R10</text>
<text x="73.6" y="199" transform="rotate(-90 73.6 199)">R11</text>
<text x="38.8" y="206.7">R19</text>
<text x="52.9" y="206.7">R20</text>
<text x="35.3" y="210.2">4.99k</text>
<text x="51.2" y="210.2">4.99k</text>
<text x="182.9" y="220.7">LED1</text>
<text x="62.4" y="225.5">99.9R</text>
<text x="62.4" y="222.5">R2</text>
<text x="183.5" y="224.2">LED-TH-3mm_R</text>
<text x="102.3" y="231.4">U3</text>
<text x="102.3" y="234.9">INA826AIDR</text>
<text x="75.8" y="254.3">R25</text>
<text x="93.5" y="254.3">105K</text>
<text x="184" y="257.7">R26</text>
<text x="75.9" y="261.4">R14</text>
<text x="93.5" y="261.4">1k</text>
<text x="183" y="261.2">330R</text>
<text x="75.9" y="268.7">R5</text>
<text x="93.5" y="268.4">180R</text>
</g>
<g font-size="3.2">
<text x="44.1" y="35.3">1</text>
<text x="44.1" y="38.8">2</text>
<text x="44.1" y="42.4">3</text>
<text x="44.1" y="45.9">4</text>
<text x="97" y="42.4">1</text>
<text x="97" y="45.9">3</text>
<text x="105.6" y="42.4">2</text>
<text x="105.6" y="45.9">4</text>
<text x="44.1" y="49.4">5</text>
<text x="44.1" y="53">6</text>
<text x="97" y="49.4">5</text>
<text x="105.6" y="49.4">6</text>
<text x="146.2" y="51.2">1</text>
<text x="146.2" y="58.2">3</text>
<text x="146.2" y="54.7">2</text>
<text x="215.7" y="68.8">GND</text>
<text x="226.1" y="67.4">3</text>
<text x="93.1" y="119.5" transform="rotate(-90 93.1 119.5)">5</text>
<text x="352.3" y="156.7">1</text>
<text x="352.3" y="160.9">2</text>
<text x="169.1" y="167.6">1</text>
<text x="352.3" y="164.4">3</text>
<text x="352.3" y="168">4</text>
<text x="169.1" y="171.1">2</text>
<text x="218.3" y="169.7">4</text>
<text x="221.8" y="171.5">VSS</text>
<text x="169.1" y="174.7">3</text>
<text x="91.4" y="225.4" transform="rotate(-90 91.4 225.4)">5</text>
</g>
<g font-size="3.2" fill="#00f">
<text x="189.6" y="46.2">10</text>
<text x="196.8" y="47.7">SCL</text>
<text x="215.1" y="47.7">AIN0</text>
<text x="226.1" y="46.2">4</text>
<text x="191.7" y="53.3">1</text>
<text x="191.7" y="49.8">9</text>
<text x="196.8" y="51.2">SDA</text>
<text x="215.1" y="51.2">AIN1</text>
<text x="226.1" y="49.8">5</text>
<text x="226.1" y="53.3">6</text>
<text x="196.8" y="54.7">ADDR</text>
<text x="215.1" y="54.7">AIN2</text>
<text x="215.1" y="58.2">AIN3</text>
<text x="226.1" y="56.8">7</text>
<text x="191.7" y="60.4">2</text>
<text x="196.8" y="61.8">ALERTRDY</text>
<text x="340.2" y="86.8">1</text>
<text x="344.7" y="88.2">NC</text>
<text x="359.7" y="88.2">V+</text>
<text x="366.9" y="86.8">8</text>
<text x="82.3" y="93.9">2</text>
<text x="340.2" y="90.3">2</text>
<text x="340.2" y="93.9">3</text>
<text x="344.7" y="91.8">CAP+</text>
<text x="344.7" y="95.3">GND</text>
<text x="357.5" y="91.8">OSC</text>
<text x="360.5" y="95.3">LV</text>
<text x="366.9" y="93.9">6</text>
<text x="366.9" y="90.3">7</text>
<text x="82.3" y="97.4">3</text>
<text x="340.2" y="97.4">4</text>
<text x="344.7" y="98.8">CAP-</text>
<text x="355.5" y="98.8">VOUT</text>
<text x="366.9" y="97.4">5</text>
<text x="82.3" y="104.5">1</text>
<text x="102.7" y="108">7</text>
<text x="82.3" y="111.5">4</text>
<text x="102.7" y="115">6</text>
<text x="218.3" y="159.1">1</text>
<text x="221.8" y="160.9">VOUTA</text>
<text x="218.3" y="162.7">2</text>
<text x="218.3" y="166.2">3</text>
<text x="221.8" y="164.4">VINA-</text>
<text x="221.8" y="168">VINA+</text>
<text x="243.3" y="164.4">VOUTB</text>
<text x="245" y="168">VINB-</text>
<text x="255.9" y="166.2">6</text>
<text x="255.9" y="162.7">7</text>
<text x="243.8" y="171.5">VINB+</text>
<text x="255.9" y="169.7">5</text>
<text x="80.5" y="199.7">2</text>
<text x="80.5" y="203.2">3</text>
<text x="80.5" y="210.3">1</text>
<text x="100.9" y="213.8">7</text>
<text x="80.5" y="217.3">4</text>
<text x="100.9" y="220.9">6</text>
</g>
<g font-size="3.2" fill="#f00">
<text x="191.7" y="67.4">8</text>
<text x="196.8" y="68.8">VDD</text>
<text x="93.1" y="99.2" transform="rotate(-90 93.1 99.2)">8</text>
<text x="247.4" y="160.9">VDD</text>
<text x="255.9" y="159.1">8</text>
<text x="91.4" y="205" transform="rotate(-90 91.4 205)">8</text>
</g>
<g font-size="2.1" fill="#a54b4b">
<text x="350.6" y="26.5">1</text>
<text x="359.6" y="28.2">DNC_1</text>
<text x="373.7" y="28.2">DNC_5</text>
<text x="388.7" y="26.5">8</text>
<text x="350.6" y="30">2</text>
<text x="350.6" y="33.6">3</text>
<text x="359.6" y="31.8">VS</text>
<text x="359.6" y="35.3">GND</text>
<text x="373.7" y="35.3">DNC_3</text>
<text x="373.7" y="31.8">DNC_4</text>
<text x="388.7" y="33.6">6</text>
<text x="388.7" y="30">7</text>
<text x="350.6" y="37.1">4</text>
<text x="359.6" y="38.8">VOUT</text>
<text x="373.7" y="38.8">DNC_2</text>
<text x="388.7" y="37.1">5</text>
</g>
</svg>
